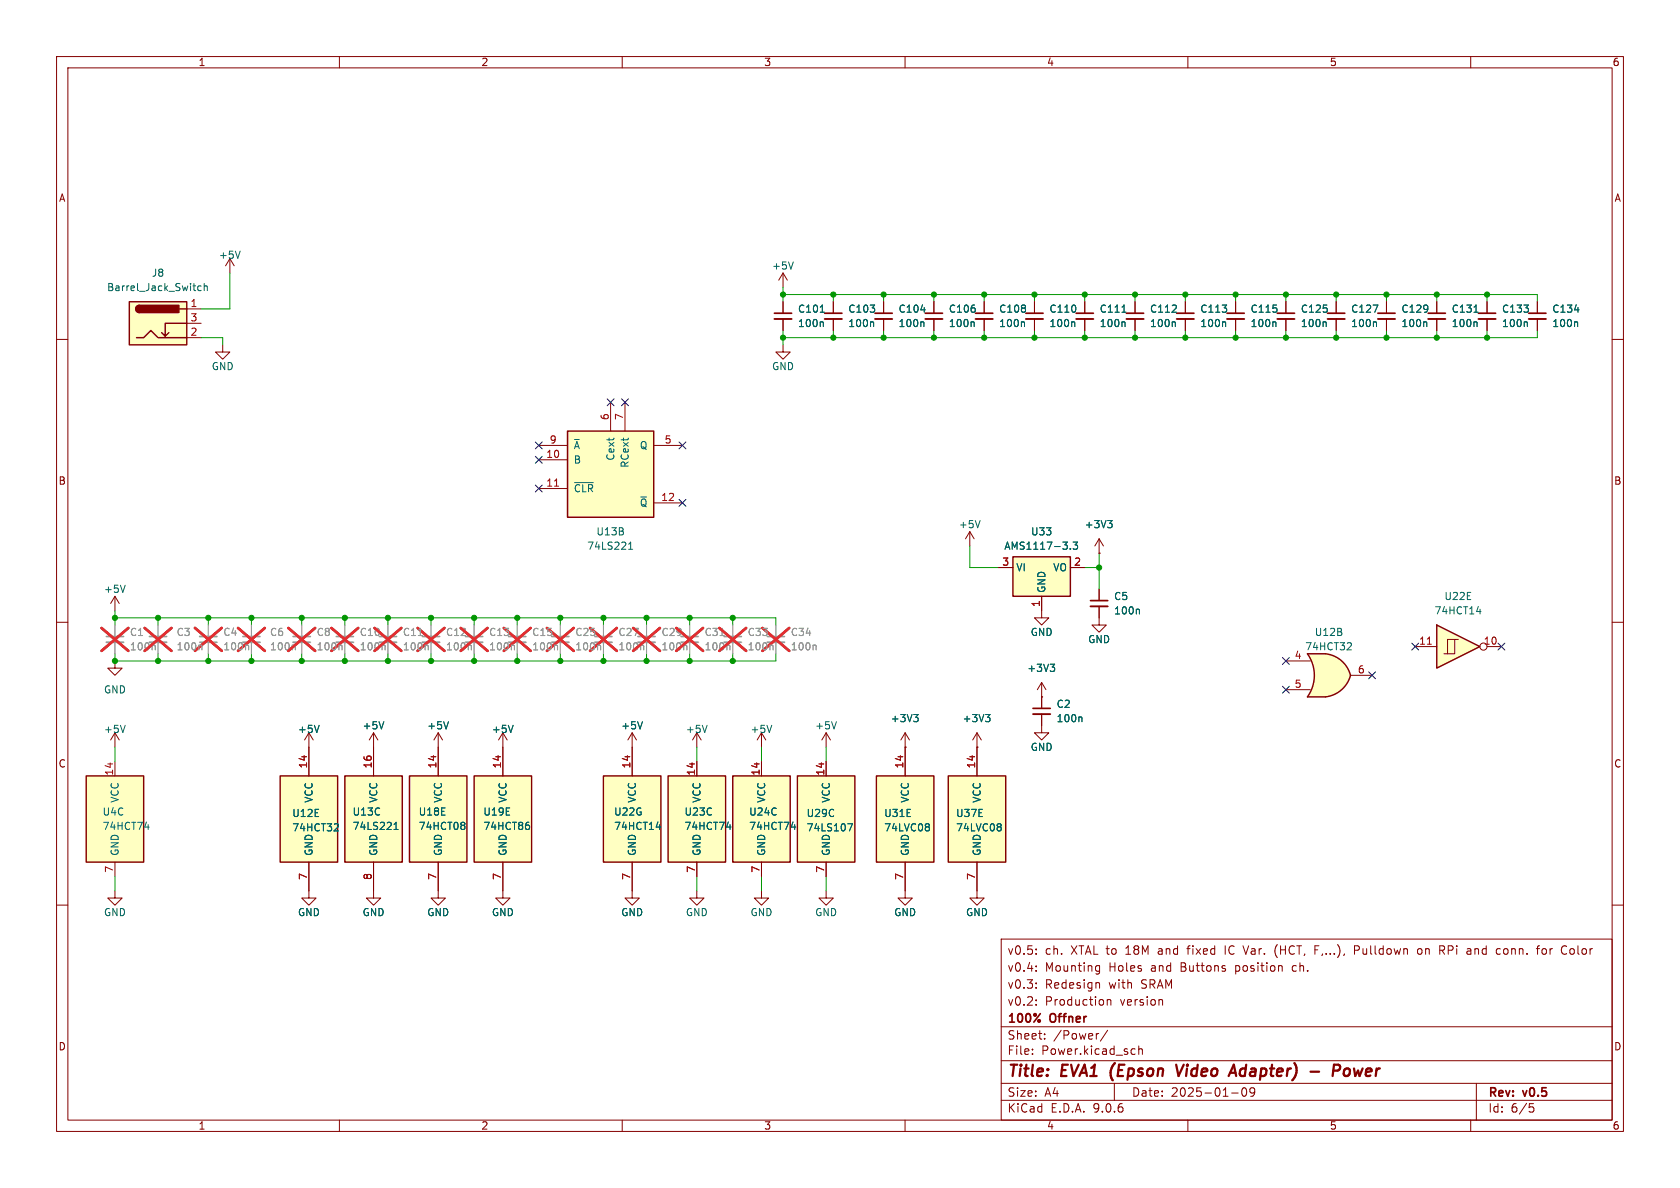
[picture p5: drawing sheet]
<svg xmlns="http://www.w3.org/2000/svg" width="297mm" height="210mm" viewBox="0 0 297 210" stroke-linecap="round" stroke-linejoin="round" font-family="sans-serif">
<g fill="none" stroke="#840000" stroke-width=".18">
<path d="M10 10h277v190h-277zM12 12h273v186h-273zM60 10v2M110 10v2M160 10v2M210 10v2M260 10v2M191.8 53.3v2.1M191.8 56.4v2M200.7 53.3v2.1M200.7 56.4v2M10 60h2"/>
<path d="M285 60h2M10 110h2M285 110h2M20.3 157.5v1.3h1.3l-1.3 1.2-1.3-1.2h1.3M10 160h2M177 166h108v32h-108zM183.2 177.6v.1M183.2 167.8v.1M183.2 168.6v.1M183.2 170.8v.1M183.2 171.6v.1M183.2 173.8v.1"/>
<path d="M183.2 174.6v.1M183.2 176.8v.1M193.8 171.6h.6M193.8 170.8h.6M194 173.7l.3 .1 .1 .1v.8M194.4 170.7v1.2l-.2 .2-.3 .1M195.7 176.7v1M195.7 176.8l.3-.1 .3 .1 .1 .9M205.3 176.7l.2 .2v.8M216.6 167.2v1.5M225.8 167a1.72 1.72 0 0 0 0 2.3M226.5 170.7l.2 .2v.8"/>
<path d="M232.5 167.9h.5M232.5 167.2h.7M240.2 167.3l-.2-.1h-.5v1.5M240.2 167.8l-.2 .2h-.5M250.7 167.8l.4-.1 .3 .3v.4l-.3 .3-.4-.1-.1-.2v-.4zM254.5 167.2h.6l.3 .3-.2 .4-.7 .1M254.9 168l.5 .7M265.1 167.7l.1 .1M265.2 168.6l-.1 .1M265.9 167.8v.8M271.6 167.7h.6M272 167.2h.2"/>
<path d="M273.2 167.8l-.3-.1-.3 .3v.4l.1 .2h.5M277.8 167.7l-.3 .3v.4l.3 .3M285 160h2M60 198v2M110 198v2M160 198v2M177 194.5h108M177 191.5h108M177 187.5h108M177 181.5h108M182.5 186.3v.1M182.5 185.5v.1"/>
<path d="M184.7 183.6v.1M184.7 182.8v.1M194.2 182.7l-.2 .1M195.8 182.1l-1.3 2M197 191.5v3M200.2 185.4l.5 .1M200.7 186.3l-.5 .1M201.3 185.5l.2-.1 .4 .1 .1 .9M201.3 184.9v1.5M210 198v2M217.7 193.2h1.2M219.7 192.4a.81 .81 0 0 0 .3 1.4l.2-.1 .2-.5-.2-.8"/>
<path d="M221 192.4v.5l.1 .3h.4l.3-.3M221.7 192.4a.99 .99 0 0 1-.3 1.4h-.3M260 198v2M261 191.5v6.5M270.4 195.1h.7M270.5 195.7h.4l.3 .3-.2 .5-.5 .1"/>
</g>
<path d="M196.4 189.3v1.1M207.9 188.2l.4 2 1-2M217.5 189.6h.9M218.1 188.2l.4 2M231.7 189.4h1.5M236.8 189.1a.51 .51 0 0 0-.2-.9h-.8l-.2 2M237.7 189.1a.52 .52 0 0 1 .6-.2 .52 .52 0 0 1 .4 .4l-.1 .5a.55 .55 0 0 1-.5 .4 .55 .55 0 0 1-.6-.4z" fill="none" stroke="#840000" stroke-width=".4"/>
<path d="M190.2 55.4h3.1M199.1 55.4h3.1" fill="none" stroke="#840000" stroke-width=".3"/>
<path d="M190.2 56.4h3.1M199.1 56.4h3.1" fill="none" stroke="#840000" stroke-width=".33"/>
<path d="M198.4 55.2h.7M198.7 56.9l.2 .2v.6M207.6 56.9l.2 .2v.6" fill="none" stroke="#006464" stroke-width=".18"/>
<path d="M18.8 112.5h3M105.2 112.5h3" fill="none" stroke="#a1a1a1" stroke-width=".3"/>
<path d="M18.8 113.5h3M105.2 113.5h3" fill="none" stroke="#a1a1a1" stroke-width=".33"/>
<path d="M20.3 110.5v2M20.3 113.5v2.1M106.7 110.5v2M106.7 113.5v2.1" fill="none" stroke="#a1a1a1" stroke-width=".18"/>
<path d="M27.3 114l.1 .2v.7M113.6 114l.2 .2v.7" fill="none" stroke="#989898" stroke-width=".18"/>
<path d="M18 111l4.7 4.1M22.7 111l-4.7 4.1M104.3 111l4.7 4.1M109 111l-4.7 4.1" fill="none" stroke="#e12e31" stroke-width=".46"/>
<path d="M100.3 76.2h15.3v15.2h-15.3z" fill="#ffffc2"/>
<path d="M100.3 76.2h15.3v15.2h-15.3z" fill="none" stroke="#840000" stroke-width=".25"/>
<g fill="none" stroke="#840000" stroke-width=".18">
<path d="M138.4 48.3l-.7 1.2M138.4 48.3l.8 1.2M138.4 48.3v2.5M209.5 53.3v2.1M209.5 56.4v2M218.4 53.3v2.1M218.4 56.4v2M95.2 78.7h5.1M107.9 71.1v5.1M110.5 71.1v5.1M115.6 78.7h5M95.2 81.3h5.1"/>
<path d="M95.2 86.4h5.1M115.6 88.9h5M194.3 97.8h.1M194.3 95.3l-.8 1.2M194.3 95.3l.8 1.2M194.3 95.3v2.5"/>
</g>
<path d="M140.2 46.3l-.4 1.3M216.5 56.9l.2 .2v.6M225.4 56.9l.2 .2v.6M101.6 77.7h.8M101.6 85.3h3.3M111.1 97.1h.8M111.1 96.2l.4-.4v1.3M195.8 92h.8l-.4 .5M196.4 92.5l.2 .2v.3l-.2 .3" fill="none" stroke="#006464" stroke-width=".18"/>
<path d="M98 85.9h.8" fill="none" stroke="#a90000" stroke-width=".18"/>
<path d="M26.4 112.5h3.1M35.3 113.5h3.1" fill="none" stroke="#a1a1a1" stroke-width=".3"/>
<path d="M26.4 113.5h3.1M35.3 112.5h3.1" fill="none" stroke="#a1a1a1" stroke-width=".33"/>
<path d="M27.9 110.5v2M27.9 113.5v2.1M36.8 110.5v2M36.8 113.5v2.1" fill="none" stroke="#a1a1a1" stroke-width=".18"/>
<path d="M35.5 114l.2 .2v.7M43.8 114l.2 .2v.7" fill="none" stroke="#989898" stroke-width=".18"/>
<path d="M25.6 111l4.7 4.1M30.3 111l-4.7 4.1M34.5 111l4.7 4M39.2 111l-4.7 4" fill="none" stroke="#e12e31" stroke-width=".46"/>
<path d="M208 55.4h3.1M216.9 55.4h3.1" fill="none" stroke="#840000" stroke-width=".3"/>
<path d="M208 56.4h3.1M216.9 56.4h3.1" fill="none" stroke="#840000" stroke-width=".33"/>
<path d="M154.9 137.2h10.2v15.2h-10.2z" fill="#ffffc2"/>
<path d="M154.9 137.2h10.2v15.2h-10.2z" fill="none" stroke="#840000" stroke-width=".25"/>
<path d="M160 132.1v5.1M160 152.4v5.1" fill="none" stroke="#840000" stroke-width=".18"/>
<path d="M164.1 145.6l.2 .3-.2 .3 .2 .2v.2l-.2 .3" fill="none" stroke="#006464" stroke-width=".18"/>
<path d="M15.2 137.2h10.2v15.2h-10.2z" fill="#ffffc2"/>
<path d="M15.2 137.2h10.2v15.2h-10.2z" fill="none" stroke="#840000" stroke-width=".25"/>
<path d="M156.2 53.3v2.1M156.2 56.4v2M20.3 134.6v2.6M54.6 129.5l-.8 1.3M54.6 129.5l.8 1.3M54.6 129.5v2.6M66 129.5l-.7 1.3M66 129.5l.8 1.3M66 129.5v2.6M20.3 152.4v2.5" fill="none" stroke="#840000" stroke-width=".18"/>
<path d="M162.8 54.8h.8M163.2 56.9l.1 .2v.6M56.4 128.2l-.4 1.3M67.9 127.6l-.5 1.2M25.6 146.2h.8M26.2 145.8v.8" fill="none" stroke="#006464" stroke-width=".18"/>
<path d="M154.7 55.4h3" fill="none" stroke="#840000" stroke-width=".3"/>
<path d="M154.7 56.4h3" fill="none" stroke="#840000" stroke-width=".33"/>
<path d="M49.5 137.2h10.2v15.2h-10.2z" fill="#ffffc2"/>
<path d="M49.5 137.2h10.2v15.2h-10.2z" fill="none" stroke="#840000" stroke-width=".25"/>
<path d="M54.6 132.1v5.1M54.6 152.4v5.1" fill="none" stroke="#840000" stroke-width=".18"/>
<path d="M59.6 145.6l.2 .3v.3l-.7 .7h.7" fill="none" stroke="#006464" stroke-width=".18"/>
<path d="M61 137.2h10.1v15.2h-10.1z" fill="#ffffc2"/>
<path d="M61 137.2h10.1v15.2h-10.1z" fill="none" stroke="#840000" stroke-width=".25"/>
<g fill="none" stroke="#840000" stroke-width=".18">
<path d="M138.4 61v1.2h1.3l-1.3 1.3-1.2-1.3h1.2M184.1 108v1.2h1.3l-1.3 1.3-1.2-1.3h1.2M194.3 107.2v3.3h1.3l-1.3 1.3-1.3-1.3h1.3M194.3 104.1v2.1M66 132.1v5.1M77.5 129.5l-.8 1.3M77.5 129.5l.7 1.3M77.5 129.5v2.6M146 129.5l-.7 1.3M146 129.5l.8 1.3M146 129.5v2.6M184.1 123.2h.1"/>
<path d="M184.1 128.3v1.2h1.3l-1.3 1.3-1.2-1.3h1.2M184.1 120.7l-.7 1.2M184.1 120.7l.8 1.2M184.1 120.7v2.5M66 152.4v5.1"/>
</g>
<path d="M185.7 117.4h.7l-.4 .5M186.2 117.9l.2 .2v.3l-.2 .3M201.3 107.7l.1 .2v.6M79.3 127.6l-.4 1.2M147.9 127.6l-.5 1.2M69.7 146.6h.7M69.7 145.7l.3-.3v1.2" fill="none" stroke="#006464" stroke-width=".18"/>
<path d="M51.8 112.5h3.1M67.1 112.5h3M74.7 112.5h3" fill="none" stroke="#a1a1a1" stroke-width=".3"/>
<path d="M51.8 113.5h3.1M67.1 113.5h3M74.7 113.5h3" fill="none" stroke="#a1a1a1" stroke-width=".33"/>
<path d="M53.3 110.5v2M53.3 113.5v2.1M68.6 110.5v2M68.6 113.5v2.1M76.2 110.5v2M76.2 113.5v2.1" fill="none" stroke="#a1a1a1" stroke-width=".18"/>
<path d="M60.3 114l.2 .2v.7M74 112.3h.7M75.5 114l.2 .2v.7M83.1 114l.2 .2v.7" fill="none" stroke="#989898" stroke-width=".18"/>
<path d="M51 111l4.7 4.1M55.7 111l-4.7 4.1M66.2 111l4.7 4.1M70.9 111l-4.7 4.1M73.8 111l4.8 4.1M78.6 111l-4.8 4.1" fill="none" stroke="#e12e31" stroke-width=".46"/>
<path d="M192.8 106.2h3" fill="none" stroke="#840000" stroke-width=".3"/>
<path d="M192.8 107.2h3" fill="none" stroke="#840000" stroke-width=".33"/>
<path d="M179.1 98.4h10.1v7h-10.1z" fill="#ffffc2"/>
<path d="M179.1 98.4h10.1v7h-10.1z" fill="none" stroke="#840000" stroke-width=".25"/>
<path d="M176.5 100.3h2.6M184.1 105.4v2.6M189.2 100.3h2.6M184.1 123.2v2M184.1 126.2v2.1" fill="none" stroke="#840000" stroke-width=".18"/>
<path d="M189.2 97v.1M189.7 95.8h.8l-.4 .5 .3 .1v.6l-.1 .1-.6-.1M191.1 126.7l.2 .2v.7" fill="none" stroke="#006464" stroke-width=".18"/>
<path d="M182.6 125.2h3.1" fill="none" stroke="#840000" stroke-width=".3"/>
<path d="M182.6 126.2h3.1" fill="none" stroke="#840000" stroke-width=".33"/>
<path d="M135.6 112.5h3.1" fill="none" stroke="#a1a1a1" stroke-width=".3"/>
<path d="M135.6 113.5h3.1" fill="none" stroke="#a1a1a1" stroke-width=".33"/>
<path d="M137.2 110.5v2M137.2 113.5v2.1" fill="none" stroke="#a1a1a1" stroke-width=".18"/>
<path d="M144.1 114l.2 .2v.7" fill="none" stroke="#989898" stroke-width=".18"/>
<path d="M134.8 111l4.7 4.1M139.5 111l-4.7 4.1" fill="none" stroke="#e12e31" stroke-width=".46"/>
<path d="M141 137.2h10.1v15.2h-10.1z" fill="#ffffc2"/>
<path d="M141 137.2h10.1v15.2h-10.1z" fill="none" stroke="#840000" stroke-width=".25"/>
<g fill="none" stroke="#840000" stroke-width=".18">
<path d="M174 53.3v2.1M174 56.4v2M182.9 53.3v2.1M182.9 56.4v2M146 134.6v2.6M172.7 132.1h.1M172.7 129.5l-.7 1.3M172.7 129.5l.8 1.3M172.7 129.5v2.6M146 157.5v1.3h1.3l-1.3 1.2-1.2-1.2h1.2M146 152.4v2.5M160 157.5v1.3h1.3l-1.3 1.2-1.3-1.2h1.3"/>
<path d="M172.7 157.5v1.3h1.3l-1.3 1.2-1.3-1.2h1.3"/>
</g>
<path d="M180.9 56.9l.2 .2v.6M189.8 56.9l.2 .2v.6M174.2 126.3h.8l-.4 .5M174.8 126.8l.2 .2v.3l-.2 .3M149.9 145.6h.8l-.5 1.3" fill="none" stroke="#006464" stroke-width=".18"/>
<path d="M172.5 55.4h3M181.4 55.4h3" fill="none" stroke="#840000" stroke-width=".3"/>
<path d="M172.5 56.4h3M181.4 56.4h3" fill="none" stroke="#840000" stroke-width=".33"/>
<path d="M97.5 112.5h3.1" fill="none" stroke="#a1a1a1" stroke-width=".3"/>
<path d="M97.5 113.5h3.1" fill="none" stroke="#a1a1a1" stroke-width=".33"/>
<path d="M99.1 110.5v2M99.1 113.5v2.1" fill="none" stroke="#a1a1a1" stroke-width=".18"/>
<path d="M106 114l.2 .2v.7" fill="none" stroke="#989898" stroke-width=".18"/>
<path d="M96.7 111l4.7 4.1M101.4 111l-4.7 4.1" fill="none" stroke="#e12e31" stroke-width=".46"/>
<path d="M167.6 137.2h10.2v15.2h-10.2z" fill="#ffffc2"/>
<path d="M167.6 137.2h10.2v15.2h-10.2z" fill="none" stroke="#840000" stroke-width=".25"/>
<g fill="none" stroke="#840000" stroke-width=".18">
<path d="M138.4 53.3v2.1M138.4 56.4v2M271.8 53.3v2.1M271.8 56.4v2M171.4 94l-.7 1.3M171.4 94l.8 1.3M171.4 94v2.5M20.3 116.8v1.3h1.3l-1.3 1.3-1.3-1.3h1.3M20.3 129.5l-.7 1.3M20.3 129.5l.8 1.3M20.3 129.5v2.6M160 132.1h.1"/>
<path d="M160 129.5l-.7 1.3M160 129.5l.8 1.3M160 129.5v2.6M172.7 132.1v5.1M123.2 157.5v1.3h1.3l-1.3 1.2-1.3-1.2h1.3M172.7 152.4v5.1"/>
</g>
<path d="M145 55.2h.7M145.4 56.9l.2 .2v.6M278.4 54.8h.7M278.7 56.9l.2 .2v.6M173.3 92l-.5 1.3M22.1 128.2l-.4 1.3M161.5 126.3h.8l-.4 .5M162.1 126.8l.2 .2v.3l-.2 .3M176.8 145.6l.2 .3-.2 .3 .2 .2v.2l-.2 .3" fill="none" stroke="#006464" stroke-width=".18"/>
<path d="M136.9 55.4h3.1M270.3 55.4h3" fill="none" stroke="#840000" stroke-width=".3"/>
<path d="M136.9 56.4h3.1M270.3 56.4h3" fill="none" stroke="#840000" stroke-width=".33"/>
<path d="M254 110.5l7.6 3.8-7.6 3.8z" fill="#ffffc2"/>
<path d="M254 110.5l7.6 3.8-7.6 3.8z" fill="none" stroke="#840000" stroke-width=".25"/>
<g fill="none" stroke="#840000" stroke-width=".18">
<path d="M227.3 53.3v2.1M227.3 56.4v2M250.2 114.3h3.8M257.2 113h-1.3v2.6M257.8 113h-.6v2.6h-1.9M262.9 114.3h2.5M88.9 157.5v1.3h1.3l-1.3 1.2-1.3-1.2h1.3M134.6 157.5v1.3h1.3l-1.3 1.2-1.3-1.2h1.3"/>
<circle cx="262.3" cy="114.3" r=".63"/>
</g>
<path d="M252.3 113.9h.8" fill="none" stroke="#a90000" stroke-width=".18"/>
<path d="M234.3 56.9l.2 .2v.6M261 108.1h.8M261.7 107.7v.8" fill="none" stroke="#006464" stroke-width=".18"/>
<path d="M225.8 55.4h3.1" fill="none" stroke="#840000" stroke-width=".3"/>
<path d="M225.8 56.4h3.1" fill="none" stroke="#840000" stroke-width=".33"/>
<path d="M83.8 137.2h10.2v15.2h-10.2z" fill="#ffffc2"/>
<path d="M83.8 137.2h10.2v15.2h-10.2z" fill="none" stroke="#840000" stroke-width=".25"/>
<path d="M88.9 132.1v5.1M88.9 152.4v5.1" fill="none" stroke="#840000" stroke-width=".18"/>
<path d="M93.3 145.4h.2M93.4 145.8l.2 .3v.3l-.2 .2" fill="none" stroke="#006464" stroke-width=".18"/>
<path d="M106.7 137.2h10.1v15.2h-10.1z" fill="#ffffc2"/>
<path d="M106.7 137.2h10.1v15.2h-10.1z" fill="none" stroke="#840000" stroke-width=".25"/>
<g fill="none" stroke="#840000" stroke-width=".18">
<path d="M40.6 45.7l-.7 1.3M40.6 45.7l.8 1.3M40.6 45.7v2.6M236.2 53.3v2.1M236.2 56.4v2M254 53.3v2.1M254 56.4v2M262.9 53.3v2.1M262.9 56.4v2M20.3 105.4l-.7 1.3M20.3 105.4l.8 1.3M20.3 105.4v2.6"/>
<path d="M111.8 129.5v7.7M111.8 129.5l-.8 1.3M111.8 129.5l.7 1.3M111.8 152.4v6.4h1.2l-1.2 1.2-1.3-1.2h1.3"/>
</g>
<path d="M42.5 44.4l-.5 1.3M242.7 53.9h.9l-.6 1.3M243.2 56.9l.1 .2v.6M260.6 55.2h.7M260.9 56.9l.2 .2v.6M269.8 56.9l.2 .2v.6M22.1 103.4l-.4 1.3M113.6 127.6l-.4 1.2M116 146.2h.8M116.6 145.8v.8" fill="none" stroke="#006464" stroke-width=".18"/>
<path d="M234.7 55.4h3M252.5 55.4h3M261.4 55.4h3" fill="none" stroke="#840000" stroke-width=".3"/>
<path d="M234.7 56.4h3M252.5 56.4h3M261.4 56.4h3" fill="none" stroke="#840000" stroke-width=".33"/>
<path d="M112.8 112.5h3" fill="none" stroke="#a1a1a1" stroke-width=".3"/>
<path d="M112.8 113.5h3" fill="none" stroke="#a1a1a1" stroke-width=".33"/>
<path d="M114.3 110.5v2M114.3 113.5v2.1" fill="none" stroke="#a1a1a1" stroke-width=".18"/>
<path d="M121.2 114l.2 .2v.7" fill="none" stroke="#989898" stroke-width=".18"/>
<path d="M111.9 111l4.8 4.1M116.7 111l-4.8 4.1" fill="none" stroke="#e12e31" stroke-width=".46"/>
<path d="M22.9 53.3h10.1v7.7h-10.1z" fill="#ffffc2"/>
<path d="M22.9 53.3h10.1v7.7h-10.1zM24.1 59.7h1.3l1.3-1.3 1.2 1.3h5.1M24.6 54a.64 .64 0 0 0-.6 .6 .64 .64 0 0 0 .6 .6M29.8 58.8l-.6 .6M31.7 54.6h1.3M33 57.2h-3.8v2.2l-.6-.6" fill="none" stroke="#840000" stroke-width=".25"/>
<g fill="#840000" stroke="#840000" stroke-width=".25">
<path d="M24.2 54.2l.4-.2v1.2a.63 .63 0 0 1-.5-.3 .63 .63 0 0 1 .1-.7z"/>
<path d="M24.6 54h7v1.2h-7z"/>
</g>
<path d="M33 54.6h2.6M33 57.2h2.6M33 59.7h2.6M165.1 53.3v2.1M165.1 56.4v2M39.4 61v1.2h1.2l-1.2 1.3-1.3-1.3h1.3M123.2 129.5l-.8 1.3M123.2 129.5l.8 1.3M123.2 129.5v2.6M54.6 157.5v1.3h1.3l-1.3 1.2-1.3-1.2h1.3M77.5 157.5v1.3h1.2l-1.2 1.2-1.3-1.2h1.3" fill="none" stroke="#840000" stroke-width=".18"/>
<path d="M35.6 50.6l-.4-.1-.2 .3 .1 .5h.5M36.1 50.7l.2-.2 .3 .1v.8M36.1 50.1v1.3M172 56.9l.2 .2v.6M125 128.2l-.4 1.3" fill="none" stroke="#006464" stroke-width=".18"/>
<path d="M59.4 112.5h3.1M82.3 112.5h3M89.9 112.5h3.1M128 112.5h3.1" fill="none" stroke="#a1a1a1" stroke-width=".3"/>
<path d="M59.4 113.5h3.1M82.3 113.5h3M89.9 113.5h3.1M128 113.5h3.1" fill="none" stroke="#a1a1a1" stroke-width=".33"/>
<path d="M61 110.5v2M61 113.5v2.1M83.8 110.5v2M83.8 113.5v2.1M91.4 110.5v2M91.4 113.5v2.1M129.5 110.5v2M129.5 113.5v2.1" fill="none" stroke="#a1a1a1" stroke-width=".18"/>
<path d="M67.9 114l.2 .2v.7M90.8 114l.1 .2v.7M98.4 114l.2 .2v.7M136.5 114l.2 .2v.7" fill="none" stroke="#989898" stroke-width=".18"/>
<path d="M58.6 111l4.7 4.1M63.3 111l-4.7 4.1M81.5 111l4.7 4.1M86.2 111l-4.7 4.1M89.1 111l4.7 4.1M93.8 111l-4.7 4.1M127.2 111l4.7 4.1M131.9 111l-4.7 4.1" fill="none" stroke="#e12e31" stroke-width=".46"/>
<path d="M163.6 55.4h3" fill="none" stroke="#840000" stroke-width=".3"/>
<path d="M163.6 56.4h3" fill="none" stroke="#840000" stroke-width=".33"/>
<path d="M72.4 137.2h10.1v15.2h-10.1z" fill="#ffffc2"/>
<path d="M72.4 137.2h10.1v15.2h-10.1z" fill="none" stroke="#840000" stroke-width=".25"/>
<path d="M147.3 53.3v2.1M147.3 56.4v2M245.1 53.3v2.1M245.1 56.4v2M77.5 132.1v5.1M66 157.5v1.3h1.3l-1.3 1.2-1.2-1.2h1.2M77.5 152.4v5.1" fill="none" stroke="#840000" stroke-width=".18"/>
<path d="M154.3 56.9l.1 .2v.6M252.1 56.9l.1 .2v.6M81.9 145.4l.3 .2-.3 .3 .3 .2v.3l-.3 .2" fill="none" stroke="#006464" stroke-width=".18"/>
<path d="M145.8 55.4h3M243.6 55.4h3" fill="none" stroke="#840000" stroke-width=".3"/>
<path d="M145.8 56.4h3M243.6 56.4h3" fill="none" stroke="#840000" stroke-width=".33"/>
<path d="M42.9 112.5h3.1M120.4 112.5h3" fill="none" stroke="#a1a1a1" stroke-width=".3"/>
<path d="M42.9 113.5h3.1M120.4 113.5h3" fill="none" stroke="#a1a1a1" stroke-width=".33"/>
<path d="M44.4 110.5v2M44.4 113.5v2.1M121.9 110.5v2M121.9 113.5v2.1" fill="none" stroke="#a1a1a1" stroke-width=".18"/>
<path d="M52 114l.2 .2v.7M127.3 112.3h.7M128.9 114l.1 .2v.7" fill="none" stroke="#989898" stroke-width=".18"/>
<path d="M42.1 111l4.7 4.1M46.8 111l-4.7 4.1M119.6 111l4.7 4.1M124.3 111l-4.7 4.1" fill="none" stroke="#e12e31" stroke-width=".46"/>
<path d="M118.1 137.2h10.2v15.2h-10.2z" fill="#ffffc2"/>
<path d="M118.1 137.2h10.2v15.2h-10.2z" fill="none" stroke="#840000" stroke-width=".25"/>
<path d="M123.2 134.6v2.6M123.2 152.4v2.5" fill="none" stroke="#840000" stroke-width=".18"/>
<path d="M128.5 146.2h.7M129.1 145.8v.8" fill="none" stroke="#006464" stroke-width=".18"/>
<path d="M231.1 115.6h3.2M231.1 123.2h3.2" fill="none" stroke="#ffffc2" stroke-width=".18"/>
<g fill="#ffffc2" stroke="#ffffc2" stroke-width=".18">
<path d="M233.7 118l5.1 1.4a5.2 5.2 0 0 1-4.5 3.8z"/>
<path d="M234.3 115.6a5.1 5.1 0 0 1 4.5 3.8l-5 1.3z"/>
</g>
<path d="M231.1 115.6h3.2v7.6h-3.2a6.7 6.7 0 0 0 0-7.6z" fill="#ffffc2"/>
<path d="M231.1 115.6h3.2a5.1 5.1 0 0 1 4.5 3.8 5.2 5.2 0 0 1-4.5 3.8h-3.2a6.6 6.6 0 0 0 0-7.6z" fill="none" stroke="#840000" stroke-width=".25"/>
<path d="M227.3 116.8h4.3M238.8 119.4h3.8M88.9 129.5l-.8 1.3M88.9 129.5l.8 1.3M88.9 129.5v2.6M134.6 129.5l-.7 1.3M134.6 129.5l.8 1.3M134.6 129.5v2.6M227.3 121.9h4.3" fill="none" stroke="#840000" stroke-width=".18"/>
<path d="M238.7 113.6l.2 .3v.3l-.8 .7h.8M90.7 128.2l-.4 1.3M136.4 128.2l-.4 1.3" fill="none" stroke="#006464" stroke-width=".18"/>
<path d="M129.5 137.2h10.2v15.2h-10.2z" fill="#ffffc2"/>
<path d="M129.5 137.2h10.2v15.2h-10.2z" fill="none" stroke="#840000" stroke-width=".25"/>
<g fill="none" stroke="#840000" stroke-width=".18">
<path d="M138.4 53.3v2.1M138.4 56.4v2M147.3 53.3v2.1M147.3 56.4v2M156.2 53.3v2.1M156.2 56.4v2M165.1 53.3v2.1M165.1 56.4v2M174 53.3v2.1M174 56.4v2M182.9 53.3v2.1M182.9 56.4v2"/>
<path d="M191.8 53.3v2.1M191.8 56.4v2M200.7 53.3v2.1M200.7 56.4v2M209.5 53.3v2.1M209.5 56.4v2M218.4 53.3v2.1M218.4 56.4v2M227.3 53.3v2.1M227.3 56.4v2M236.2 53.3v2.1M236.2 56.4v2"/>
<path d="M245.1 53.3v2.1M245.1 56.4v2M254 53.3v2.1M254 56.4v2M262.9 53.3v2.1M262.9 56.4v2M271.8 53.3v2.1M271.8 56.4v2M194.3 97.8h.1M176.5 100.3h2.6M184.1 105.4v2.6M189.2 100.3h2.6"/>
<path d="M194.3 104.1v2.1M194.3 107.2v2M54.6 132.1v5.1M66 132.1v5.1M77.5 132.1v5.1M88.9 132.1v5.1M111.8 132.1v5.1M123.2 134.6v2.6M134.6 134.6v2.6M146 134.6v2.6M160 132.1h.1M160 132.1v5.1"/>
<path d="M172.7 132.1h.1M172.7 132.1v5.1M184.1 123.2h.1M184.1 123.2v2M184.1 126.2v2.1M54.6 152.4v5.1M66 152.4v5.1M77.5 152.4v5.1M88.9 152.4v5.1M111.8 152.4v5.1M123.2 152.4v2.5M134.6 152.4v2.5"/>
<path d="M146 152.4v2.5M160 152.4v5.1M172.7 152.4v5.1"/>
</g>
<g fill="none" stroke="#006464" stroke-width=".18">
<path d="M145 55.2h.7M145.4 56.9l.2 .2v.6M154.3 56.9l.1 .2v.6M162.8 54.8h.8M163.2 56.9l.1 .2v.6M172 56.9l.2 .2v.6M180.9 56.9l.2 .2v.6M189.8 56.9l.2 .2v.6M198.4 55.2h.7M198.7 56.9l.2 .2v.6M207.6 56.9l.2 .2v.6M216.5 56.9l.2 .2v.6"/>
<path d="M225.4 56.9l.2 .2v.6M234.3 56.9l.2 .2v.6M242.7 53.9h.9l-.6 1.3M243.2 56.9l.1 .2v.6M252.1 56.9l.1 .2v.6M260.6 55.2h.7M260.9 56.9l.2 .2v.6M269.8 56.9l.2 .2v.6M278.4 54.8h.7M278.7 56.9l.2 .2v.6M189.2 97v.1M189.7 95.8h.8l-.4 .5 .3 .1v.6l-.1 .1-.6-.1"/>
<path d="M195.8 92h.8l-.4 .5M196.4 92.5l.2 .2v.3l-.2 .3M185.7 117.4h.7l-.4 .5M186.2 117.9l.2 .2v.3l-.2 .3M201.3 107.7l.1 .2v.6M56.4 128.2l-.4 1.3M67.9 127.6l-.5 1.2M79.3 127.6l-.4 1.2M90.7 128.2l-.4 1.3M113.6 127.6l-.4 1.2M161.5 126.3h.8l-.4 .5M162.1 126.8l.2 .2v.3l-.2 .3"/>
<path d="M174.2 126.3h.8l-.4 .5M174.8 126.8l.2 .2v.3l-.2 .3M191.1 126.7l.2 .2v.7M59.6 145.6l.2 .3v.3l-.7 .7h.7M69.7 146.6h.7M69.7 145.7l.3-.3v1.2M81.9 145.4l.3 .2-.3 .3 .3 .2v.3l-.3 .2M93.3 145.4h.2M93.4 145.8l.2 .3v.3l-.2 .2M116 146.2h.8M116.6 145.8v.8M128.5 146.2h.7"/>
<path d="M129.1 145.8v.8M139.9 146.2h.8M140.5 145.8v.8M149.9 145.6h.8l-.5 1.3M164.1 145.6l.2 .3-.2 .3 .2 .2v.2l-.2 .3M176.8 145.6l.2 .3-.2 .3 .2 .2v.2l-.2 .3"/>
</g>
<g fill="none" stroke="#009600" stroke-width=".18">
<path d="M35.6 59.7h3.8v1.3M40.6 48.3v6.3h-5M138.4 52.1h133.4v1.2M138.4 50.8v2.5M138.4 58.4v2.6M147.3 52.1v1.2M147.3 58.4v1.3M156.2 52.1v1.2M156.2 58.4v1.3M165.1 52.1v1.2M165.1 58.4v1.3M174 52.1v1.2"/>
<path d="M174 58.4v1.3M182.9 52.1v1.2M182.9 58.4v1.3M191.8 52.1v1.2M191.8 58.4v1.3M200.7 52.1v1.2M200.7 58.4v1.3M209.5 52.1v1.2M209.5 58.4v1.3M218.4 52.1v1.2M218.4 58.4v1.3M227.3 52.1v1.2"/>
<path d="M227.3 58.4v1.3M236.2 52.1v1.2M236.2 58.4v1.3M245.1 52.1v1.2M245.1 58.4v1.3M254 52.1v1.2M254 58.4v1.3M262.9 52.1v1.2M262.9 58.4v1.3M271.8 58.4v1.3h-133.4M171.4 96.5v3.8h5.1M194.3 97.8v6.3"/>
<path d="M20.3 115.6v1.2h116.9v-1.2M20.3 109.2h116.9v1.3M20.3 108v2.5M27.9 109.2v1.3M27.9 115.6v1.2M36.8 109.2v1.3M36.8 115.6v1.2M44.4 109.2v1.3M44.4 115.6v1.2M53.3 109.2v1.3M53.3 115.6v1.2M61 109.2v1.3"/>
<path d="M61 115.6v1.2M68.6 109.2v1.3M68.6 115.6v1.2M76.2 109.2v1.3M76.2 115.6v1.2M83.8 109.2v1.3M83.8 115.6v1.2M91.4 109.2v1.3M91.4 115.6v1.2M99.1 109.2v1.3M99.1 115.6v1.2M106.7 109.2v1.3"/>
<path d="M106.7 115.6v1.2M114.3 109.2v1.3M114.3 115.6v1.2M121.9 109.2v1.3M121.9 115.6v1.2M129.5 109.2v1.3M129.5 115.6v1.2M191.8 100.3h2.5M20.3 132.1v2.5M123.2 132.1v2.5M134.6 132.1v2.5M146 132.1v2.5"/>
<path d="M20.3 154.9v2.6M123.2 154.9v2.6M134.6 154.9v2.6M146 154.9v2.6"/>
</g>
<g fill="none" stroke="#000084" stroke-width=".18">
<path d="M94.6 78.1l1.3 1.2M95.9 78.1l-1.3 1.2M107.3 70.5l1.3 1.2M108.6 70.5l-1.3 1.2M109.9 70.5l1.2 1.2M111.1 70.5l-1.2 1.2M120 78.1l1.3 1.2M121.3 78.1l-1.3 1.2M94.6 85.8l1.3 1.2M94.6 80.7l1.3 1.2M95.9 85.8l-1.3 1.2M95.9 80.7l-1.3 1.2"/>
<path d="M120 88.3l1.3 1.2M121.3 88.3l-1.3 1.2M226.7 116.2l1.2 1.2M227.9 116.2l-1.2 1.2M242 118.8l1.2 1.2M243.2 118.8l-1.2 1.2M249.6 113.7l1.2 1.2M250.8 113.7l-1.2 1.2M264.8 113.7l1.2 1.2M266 113.7l-1.2 1.2M226.7 121.3l1.2 1.2M227.9 121.3l-1.2 1.2"/>
</g>
<g fill="none" stroke="#989898" stroke-width=".18">
<path d="M27.3 114l.1 .2v.7M35.5 114l.2 .2v.7M43.8 114l.2 .2v.7M52 114l.2 .2v.7M60.3 114l.2 .2v.7M67.9 114l.2 .2v.7M74 112.3h.7M75.5 114l.2 .2v.7M83.1 114l.2 .2v.7M90.8 114l.1 .2v.7M98.4 114l.2 .2v.7M106 114l.2 .2v.7"/>
<path d="M113.6 114l.2 .2v.7M121.2 114l.2 .2v.7M127.3 112.3h.7M128.9 114l.1 .2v.7M136.5 114l.2 .2v.7M144.1 114l.2 .2v.7"/>
</g>
<g fill="none" stroke="#a1a1a1" stroke-width=".18">
<path d="M20.3 110.5v2M20.3 113.5v2.1M27.9 110.5v2M27.9 113.5v2.1M36.8 110.5v2M36.8 113.5v2.1M44.4 110.5v2M44.4 113.5v2.1M53.3 110.5v2M53.3 113.5v2.1M61 110.5v2M61 113.5v2.1"/>
<path d="M68.6 110.5v2M68.6 113.5v2.1M76.2 110.5v2M76.2 113.5v2.1M83.8 110.5v2M83.8 113.5v2.1M91.4 110.5v2M91.4 113.5v2.1M99.1 110.5v2M99.1 113.5v2.1M106.7 110.5v2M106.7 113.5v2.1"/>
<path d="M114.3 110.5v2M114.3 113.5v2.1M121.9 110.5v2M121.9 113.5v2.1M129.5 110.5v2M129.5 113.5v2.1M137.2 110.5v2M137.2 113.5v2.1"/>
</g>
<g fill="none" stroke="#e12e31" stroke-width=".46">
<path d="M18 111l4.7 4.1M22.7 111l-4.7 4.1M25.6 111l4.7 4.1M30.3 111l-4.7 4.1M34.5 111l4.7 4M39.2 111l-4.7 4M42.1 111l4.7 4.1M46.8 111l-4.7 4.1M51 111l4.7 4.1M55.7 111l-4.7 4.1M58.6 111l4.7 4.1M63.3 111l-4.7 4.1"/>
<path d="M66.2 111l4.7 4.1M70.9 111l-4.7 4.1M73.8 111l4.8 4.1M78.6 111l-4.8 4.1M81.5 111l4.7 4.1M86.2 111l-4.7 4.1M89.1 111l4.7 4.1M93.8 111l-4.7 4.1M96.7 111l4.7 4.1M101.4 111l-4.7 4.1M104.3 111l4.7 4.1M109 111l-4.7 4.1"/>
<path d="M111.9 111l4.8 4.1M116.7 111l-4.8 4.1M119.6 111l4.7 4.1M124.3 111l-4.7 4.1M127.2 111l4.7 4.1M131.9 111l-4.7 4.1M134.8 111l4.7 4.1M139.5 111l-4.7 4.1"/>
</g>
<g fill="#009600" stroke="#009600" stroke-width=".18">
<circle cx="236.2" cy="59.7" r=".46"/>
<circle cx="236.2" cy="52.1" r=".46"/>
<circle cx="254" cy="59.7" r=".46"/>
<circle cx="254" cy="52.1" r=".46"/>
<circle cx="245.1" cy="59.7" r=".46"/>
<circle cx="262.9" cy="52.1" r=".46"/>
<circle cx="262.9" cy="59.7" r=".46"/>
<circle cx="245.1" cy="52.1" r=".46"/>
<circle cx="147.3" cy="59.7" r=".46"/>
<circle cx="147.3" cy="52.1" r=".46"/>
<circle cx="156.2" cy="52.1" r=".46"/>
<circle cx="165.1" cy="52.1" r=".46"/>
<circle cx="174" cy="52.1" r=".46"/>
<circle cx="165.1" cy="59.7" r=".46"/>
<circle cx="138.4" cy="52.1" r=".46"/>
<circle cx="182.9" cy="59.7" r=".46"/>
<circle cx="182.9" cy="52.1" r=".46"/>
<circle cx="156.2" cy="59.7" r=".46"/>
<circle cx="209.5" cy="59.7" r=".46"/>
<circle cx="209.5" cy="52.1" r=".46"/>
<circle cx="200.7" cy="59.7" r=".46"/>
<circle cx="194.3" cy="100.3" r=".46"/>
<circle cx="218.4" cy="52.1" r=".46"/>
<circle cx="218.4" cy="59.7" r=".46"/>
<circle cx="200.7" cy="52.1" r=".46"/>
<circle cx="227.3" cy="59.7" r=".46"/>
<circle cx="227.3" cy="52.1" r=".46"/>
<circle cx="191.8" cy="52.1" r=".46"/>
<circle cx="191.8" cy="59.7" r=".46"/>
<circle cx="174" cy="59.7" r=".46"/>
<circle cx="114.3" cy="109.2" r=".46"/>
<circle cx="138.4" cy="59.7" r=".46"/>
<circle cx="61" cy="109.2" r=".46"/>
<circle cx="53.3" cy="109.2" r=".46"/>
<circle cx="76.2" cy="116.8" r=".46"/>
<circle cx="76.2" cy="109.2" r=".46"/>
<circle cx="27.9" cy="109.2" r=".46"/>
<circle cx="27.9" cy="116.8" r=".46"/>
<circle cx="36.8" cy="109.2" r=".46"/>
<circle cx="36.8" cy="116.8" r=".46"/>
<circle cx="68.6" cy="109.2" r=".46"/>
<circle cx="68.6" cy="116.8" r=".46"/>
<circle cx="61" cy="116.8" r=".46"/>
<circle cx="53.3" cy="116.8" r=".46"/>
<circle cx="91.4" cy="116.8" r=".46"/>
<circle cx="91.4" cy="109.2" r=".46"/>
<circle cx="114.3" cy="116.8" r=".46"/>
<circle cx="106.7" cy="109.2" r=".46"/>
<circle cx="106.7" cy="116.8" r=".46"/>
<circle cx="99.1" cy="109.2" r=".46"/>
<circle cx="99.1" cy="116.8" r=".46"/>
<circle cx="20.3" cy="116.8" r=".46"/>
<circle cx="20.3" cy="109.2" r=".46"/>
<circle cx="44.4" cy="116.8" r=".46"/>
<circle cx="44.4" cy="109.2" r=".46"/>
<circle cx="83.8" cy="109.2" r=".46"/>
<circle cx="129.5" cy="116.8" r=".46"/>
<circle cx="83.8" cy="116.8" r=".46"/>
<circle cx="129.5" cy="109.2" r=".46"/>
<circle cx="121.9" cy="109.2" r=".46"/>
<circle cx="121.9" cy="116.8" r=".46"/>
</g>
<g font-size="2.8" fill="#840000">
<text x="178" y="190.9">Title:</text>
<text x="187.7" y="190.9">EVA1</text>
<text x="197.1" y="190.9">(Epson</text>
<text x="209.6" y="190.9">Video</text>
<text x="220" y="190.9">Adapter)</text>
<text x="234.9" y="190.9">-</text>
<text x="239.7" y="190.9">Power</text>
</g>
<g font-size="2.1" fill="#840000">
<text x="178" y="172">v0.4:</text>
<text x="178" y="169">v0.5:</text>
<text x="184.7" y="172">Mounting</text>
<text x="184.7" y="169">ch.</text>
<text x="189.4" y="169">XTAL to</text>
<text x="196.1" y="172">Holes</text>
<text x="199.3" y="169">18M</text>
<text x="203.6" y="172">and</text>
<text x="205.1" y="169">and</text>
<text x="209" y="172">Buttons</text>
<text x="210.5" y="169">fixed</text>
<text x="217.2" y="169">IC Var.</text>
<text x="218.8" y="172">position</text>
<text x="226.3" y="169">(HCT,</text>
<text x="229" y="172">ch.</text>
<text x="233.6" y="169">F,...),</text>
<text x="240.7" y="169">Pulldown</text>
<text x="252.1" y="169">on</text>
<text x="256.1" y="169">RPi</text>
<text x="261.1" y="169">and</text>
<text x="266.5" y="169">conn.</text>
<text x="273.9" y="169">for</text>
<text x="278.3" y="169">Color</text>
<text x="178" y="178">v0.2:</text>
<text x="178" y="175">v0.3:</text>
<text x="184.7" y="178">Production</text>
<text x="184.7" y="175">Redesign</text>
<text x="196.1" y="175">with</text>
<text x="198.1" y="178">version</text>
<text x="201.9" y="175">SRAM</text>
<text x="178" y="184">Sheet:</text>
<text x="178" y="181.2">100%</text>
<text x="185.7" y="181.2">Offner</text>
<text x="186.2" y="184">/Power/</text>
<text x="178" y="186.7">File:</text>
<text x="184.1" y="186.7">Power.kicad_sch</text>
<text x="178" y="196.9">KiCad</text>
<text x="178" y="194.1">Size:</text>
<text x="184.7" y="194.1">A4</text>
<text x="185.7" y="196.9">E.D.A.</text>
<text x="193.3" y="196.9">9.0.6</text>
<text x="200" y="194.1">Date:</text>
<text x="207" y="194.1">2025-01-09</text>
<text x="263" y="194.3">Rev:</text>
<text x="263" y="196.9">Id:</text>
<text x="267.1" y="196.9">6/5</text>
<text x="269.4" y="194.3">v0.5</text>
</g>
<g font-size="1.8" fill="#840000">
<text x="35" y="11.9">1</text>
<text x="85" y="11.9">2</text>
<text x="135" y="11.9">3</text>
<text x="185" y="11.9">4</text>
<text x="235" y="11.9">5</text>
<text x="285" y="11.9">6</text>
<text x="10.3" y="35.9">A</text>
<text x="285.3" y="35.9">A</text>
<text x="10.3" y="85.9">B</text>
<text x="285.3" y="85.9">B</text>
<text x="10.3" y="135.9">C</text>
<text x="285.3" y="135.9">C</text>
<text x="10.3" y="185.9">D</text>
<text x="285.3" y="185.9">D</text>
<text x="35" y="199.9">1</text>
<text x="85" y="199.9">2</text>
<text x="135" y="199.9">3</text>
<text x="185" y="199.9">4</text>
<text x="235" y="199.9">5</text>
<text x="285" y="199.9">6</text>
</g>
<g font-size="1.8" fill="#006464">
<text x="38.6" y="45.9">+5V</text>
<text x="136.4" y="47.9">+5V</text>
<text x="18.8" y="51.7">Barrel_Jack_Switch</text>
<text x="26.7" y="49.1">J8</text>
<text x="141" y="55.5">C101</text>
<text x="141" y="58">100n</text>
<text x="149.9" y="55.5">C103</text>
<text x="149.9" y="58">100n</text>
<text x="158.8" y="55.5">C104</text>
<text x="158.8" y="58">100n</text>
<text x="167.6" y="55.5">C106</text>
<text x="167.6" y="58">100n</text>
<text x="176.5" y="55.5">C108</text>
<text x="176.5" y="58">100n</text>
<text x="185.4" y="55.5">C110</text>
<text x="185.4" y="58">100n</text>
<text x="194.3" y="55.5">C111</text>
<text x="194.3" y="58">100n</text>
<text x="203.2" y="55.5">C112</text>
<text x="203.2" y="58">100n</text>
<text x="212.1" y="55.5">C113</text>
<text x="212.1" y="58">100n</text>
<text x="221" y="55.5">C115</text>
<text x="221" y="58">100n</text>
<text x="229.9" y="55.5">C125</text>
<text x="229.9" y="58">100n</text>
<text x="238.8" y="55.5">C127</text>
<text x="238.8" y="58">100n</text>
<text x="247.7" y="55.5">C129</text>
<text x="247.7" y="58">100n</text>
<text x="256.5" y="55.5">C131</text>
<text x="256.5" y="58">100n</text>
<text x="265.4" y="55.5">C133</text>
<text x="265.4" y="58">100n</text>
<text x="274.3" y="55.5">C134</text>
<text x="274.3" y="58">100n</text>
<text x="37.3" y="65.6">GND</text>
<text x="136.4" y="65.6">GND</text>
<text x="101.3" y="79.6">~{A}</text>
<text x="101.3" y="82.1">B</text>
<text x="108.8" y="81.5" transform="rotate(-90 108.8 81.5)">Cext</text>
<text x="111.4" y="82.8" transform="rotate(-90 111.4 82.8)">RCext</text>
<text x="113" y="79.6">Q</text>
<text x="101.3" y="87.2">~{CLR}</text>
<text x="113" y="89.8">~{Q}</text>
<text x="105.3" y="94.8">U13B</text>
<text x="169.4" y="93.6">+5V</text>
<text x="182.2" y="94.8">U33</text>
<text x="191.7" y="93.6">+3V3</text>
<text x="103.7" y="97.4">74LS221</text>
<text x="177.5" y="97.4">AMS1117-3.3</text>
<text x="179.6" y="101.2">VI</text>
<text x="186.1" y="101.2">VO</text>
<text x="18.3" y="105">+5V</text>
<text x="185" y="104.9" transform="rotate(-90 185 104.9)">GND</text>
<text x="196.9" y="106.3">C5</text>
<text x="255.3" y="106.3">U22E</text>
<text x="182.1" y="112.6">GND</text>
<text x="192.3" y="113.9">GND</text>
<text x="196.9" y="108.8">100n</text>
<text x="232.3" y="112.6">U12B</text>
<text x="253.5" y="108.8">74HCT14</text>
<text x="181.5" y="119">+3V3</text>
<text x="230.6" y="115.2">74HCT32</text>
<text x="18.3" y="122.8">GND</text>
<text x="186.7" y="125.3">C2</text>
<text x="18.3" y="129.8">+5V</text>
<text x="52.6" y="129.8">+5V</text>
<text x="64" y="129.1">+5V</text>
<text x="75.4" y="129.1">+5V</text>
<text x="86.9" y="129.8">+5V</text>
<text x="109.7" y="129.1">+5V</text>
<text x="121.2" y="129.8">+5V</text>
<text x="132.6" y="129.8">+5V</text>
<text x="144" y="129.1">+5V</text>
<text x="157.4" y="127.9">+3V3</text>
<text x="170.1" y="127.9">+3V3</text>
<text x="186.7" y="127.9">100n</text>
<text x="182.1" y="132.9">GND</text>
<text x="21.2" y="142" transform="rotate(-90 21.2 142)">VCC</text>
<text x="55.5" y="142" transform="rotate(-90 55.5 142)">VCC</text>
<text x="66.9" y="142" transform="rotate(-90 66.9 142)">VCC</text>
<text x="78.3" y="142" transform="rotate(-90 78.3 142)">VCC</text>
<text x="89.8" y="142" transform="rotate(-90 89.8 142)">VCC</text>
<text x="112.6" y="142" transform="rotate(-90 112.6 142)">VCC</text>
<text x="124.1" y="142" transform="rotate(-90 124.1 142)">VCC</text>
<text x="135.5" y="142" transform="rotate(-90 135.5 142)">VCC</text>
<text x="146.9" y="142" transform="rotate(-90 146.9 142)">VCC</text>
<text x="160.9" y="142" transform="rotate(-90 160.9 142)">VCC</text>
<text x="173.6" y="142" transform="rotate(-90 173.6 142)">VCC</text>
<text x="18" y="146.9">74HCT74</text>
<text x="18" y="144.4">U4C</text>
<text x="51.6" y="144.6">U12E</text>
<text x="51.6" y="147.2">74HCT32</text>
<text x="62.2" y="144.4">U13C</text>
<text x="62.2" y="146.9">74LS221</text>
<text x="73.9" y="144.4">U18E</text>
<text x="73.9" y="146.9">74HCT08</text>
<text x="85.4" y="144.4">U19E</text>
<text x="85.4" y="146.9">74HCT86</text>
<text x="108.5" y="144.4">U22G</text>
<text x="108.5" y="146.9">74HCT14</text>
<text x="120.9" y="144.4">U23C</text>
<text x="120.9" y="146.9">74HCT74</text>
<text x="132.3" y="144.4">U24C</text>
<text x="132.3" y="146.9">74HCT74</text>
<text x="142.5" y="144.6">U29C</text>
<text x="142.5" y="147.2">74LS107</text>
<text x="156.2" y="144.6">U31E</text>
<text x="156.2" y="147.2">74LVC08</text>
<text x="168.9" y="144.6">U37E</text>
<text x="168.9" y="147.2">74LVC08</text>
<text x="21.2" y="151.4" transform="rotate(-90 21.2 151.4)">GND</text>
<text x="55.5" y="151.4" transform="rotate(-90 55.5 151.4)">GND</text>
<text x="66.9" y="151.4" transform="rotate(-90 66.9 151.4)">GND</text>
<text x="78.3" y="151.4" transform="rotate(-90 78.3 151.4)">GND</text>
<text x="89.8" y="151.4" transform="rotate(-90 89.8 151.4)">GND</text>
<text x="112.6" y="151.4" transform="rotate(-90 112.6 151.4)">GND</text>
<text x="124.1" y="151.4" transform="rotate(-90 124.1 151.4)">GND</text>
<text x="135.5" y="151.4" transform="rotate(-90 135.5 151.4)">GND</text>
<text x="146.9" y="151.4" transform="rotate(-90 146.9 151.4)">GND</text>
<text x="160.9" y="151.4" transform="rotate(-90 160.9 151.4)">GND</text>
<text x="173.6" y="151.4" transform="rotate(-90 173.6 151.4)">GND</text>
<text x="18.3" y="162.2">GND</text>
<text x="52.6" y="162.2">GND</text>
<text x="64" y="162.2">GND</text>
<text x="75.4" y="162.2">GND</text>
<text x="86.9" y="162.2">GND</text>
<text x="109.7" y="162.2">GND</text>
<text x="121.2" y="162.2">GND</text>
<text x="132.6" y="162.2">GND</text>
<text x="144" y="162.2">GND</text>
<text x="158" y="162.2">GND</text>
<text x="170.7" y="162.2">GND</text>
</g>
<g font-size="1.8" fill="#a90000">
<text x="33.6" y="54.4">1</text>
<text x="33.6" y="56.9">3</text>
<text x="33.6" y="59.4">2</text>
<text x="107.7" y="74.4" transform="rotate(-90 107.7 74.4)">6</text>
<text x="110.2" y="74.4" transform="rotate(-90 110.2 74.4)">7</text>
<text x="96.5" y="81">10</text>
<text x="97.1" y="78.5">9</text>
<text x="117.4" y="78.5">5</text>
<text x="96.5" y="86.1">11</text>
<text x="116.8" y="88.6">12</text>
<text x="177.1" y="100.1">3</text>
<text x="189.8" y="100.1">2</text>
<text x="183.9" y="107.4" transform="rotate(-90 183.9 107.4)">1</text>
<text x="228.8" y="116.6">4</text>
<text x="240" y="119.1">6</text>
<text x="250.8" y="114">11</text>
<text x="262.2" y="114">10</text>
<text x="228.8" y="121.7">5</text>
<text x="20.1" y="137.2" transform="rotate(-90 20.1 137.2)">14</text>
<text x="54.4" y="135.9" transform="rotate(-90 54.4 135.9)">14</text>
<text x="65.8" y="135.9" transform="rotate(-90 65.8 135.9)">16</text>
<text x="77.2" y="135.9" transform="rotate(-90 77.2 135.9)">14</text>
<text x="88.6" y="135.9" transform="rotate(-90 88.6 135.9)">14</text>
<text x="111.5" y="135.9" transform="rotate(-90 111.5 135.9)">14</text>
<text x="122.9" y="137.2" transform="rotate(-90 122.9 137.2)">14</text>
<text x="134.4" y="137.2" transform="rotate(-90 134.4 137.2)">14</text>
<text x="145.8" y="137.2" transform="rotate(-90 145.8 137.2)">14</text>
<text x="159.8" y="135.9" transform="rotate(-90 159.8 135.9)">14</text>
<text x="172.5" y="135.9" transform="rotate(-90 172.5 135.9)">14</text>
<text x="20.1" y="154.4" transform="rotate(-90 20.1 154.4)">7</text>
<text x="54.4" y="155.6" transform="rotate(-90 54.4 155.6)">7</text>
<text x="65.8" y="155.6" transform="rotate(-90 65.8 155.6)">8</text>
<text x="77.2" y="155.6" transform="rotate(-90 77.2 155.6)">7</text>
<text x="88.6" y="155.6" transform="rotate(-90 88.6 155.6)">7</text>
<text x="111.5" y="155.6" transform="rotate(-90 111.5 155.6)">7</text>
<text x="122.9" y="154.4" transform="rotate(-90 122.9 154.4)">7</text>
<text x="134.4" y="154.4" transform="rotate(-90 134.4 154.4)">7</text>
<text x="145.8" y="154.4" transform="rotate(-90 145.8 154.4)">7</text>
<text x="159.8" y="155.6" transform="rotate(-90 159.8 155.6)">7</text>
<text x="172.5" y="155.6" transform="rotate(-90 172.5 155.6)">7</text>
</g>
<g font-size="1.8" fill="#989898">
<text x="22.9" y="112.6">C1</text>
<text x="31.1" y="112.6">C3</text>
<text x="39.4" y="112.6">C4</text>
<text x="47.6" y="112.6">C6</text>
<text x="55.9" y="112.6">C8</text>
<text x="63.5" y="112.6">C10</text>
<text x="71.1" y="112.6">C11</text>
<text x="78.7" y="112.6">C12</text>
<text x="86.4" y="112.6">C13</text>
<text x="94" y="112.6">C15</text>
<text x="101.6" y="112.6">C25</text>
<text x="109.2" y="112.6">C27</text>
<text x="116.8" y="112.6">C29</text>
<text x="124.5" y="112.6">C31</text>
<text x="132.1" y="112.6">C33</text>
<text x="139.7" y="112.6">C34</text>
<text x="22.9" y="115.2">100n</text>
<text x="31.1" y="115.2">100n</text>
<text x="39.4" y="115.2">100n</text>
<text x="47.6" y="115.2">100n</text>
<text x="55.9" y="115.2">100n</text>
<text x="63.5" y="115.2">100n</text>
<text x="71.1" y="115.2">100n</text>
<text x="78.7" y="115.2">100n</text>
<text x="86.4" y="115.2">100n</text>
<text x="94" y="115.2">100n</text>
<text x="101.6" y="115.2">100n</text>
<text x="109.2" y="115.2">100n</text>
<text x="116.8" y="115.2">100n</text>
<text x="124.5" y="115.2">100n</text>
<text x="132.1" y="115.2">100n</text>
<text x="139.7" y="115.2">100n</text>
</g>
</svg>
